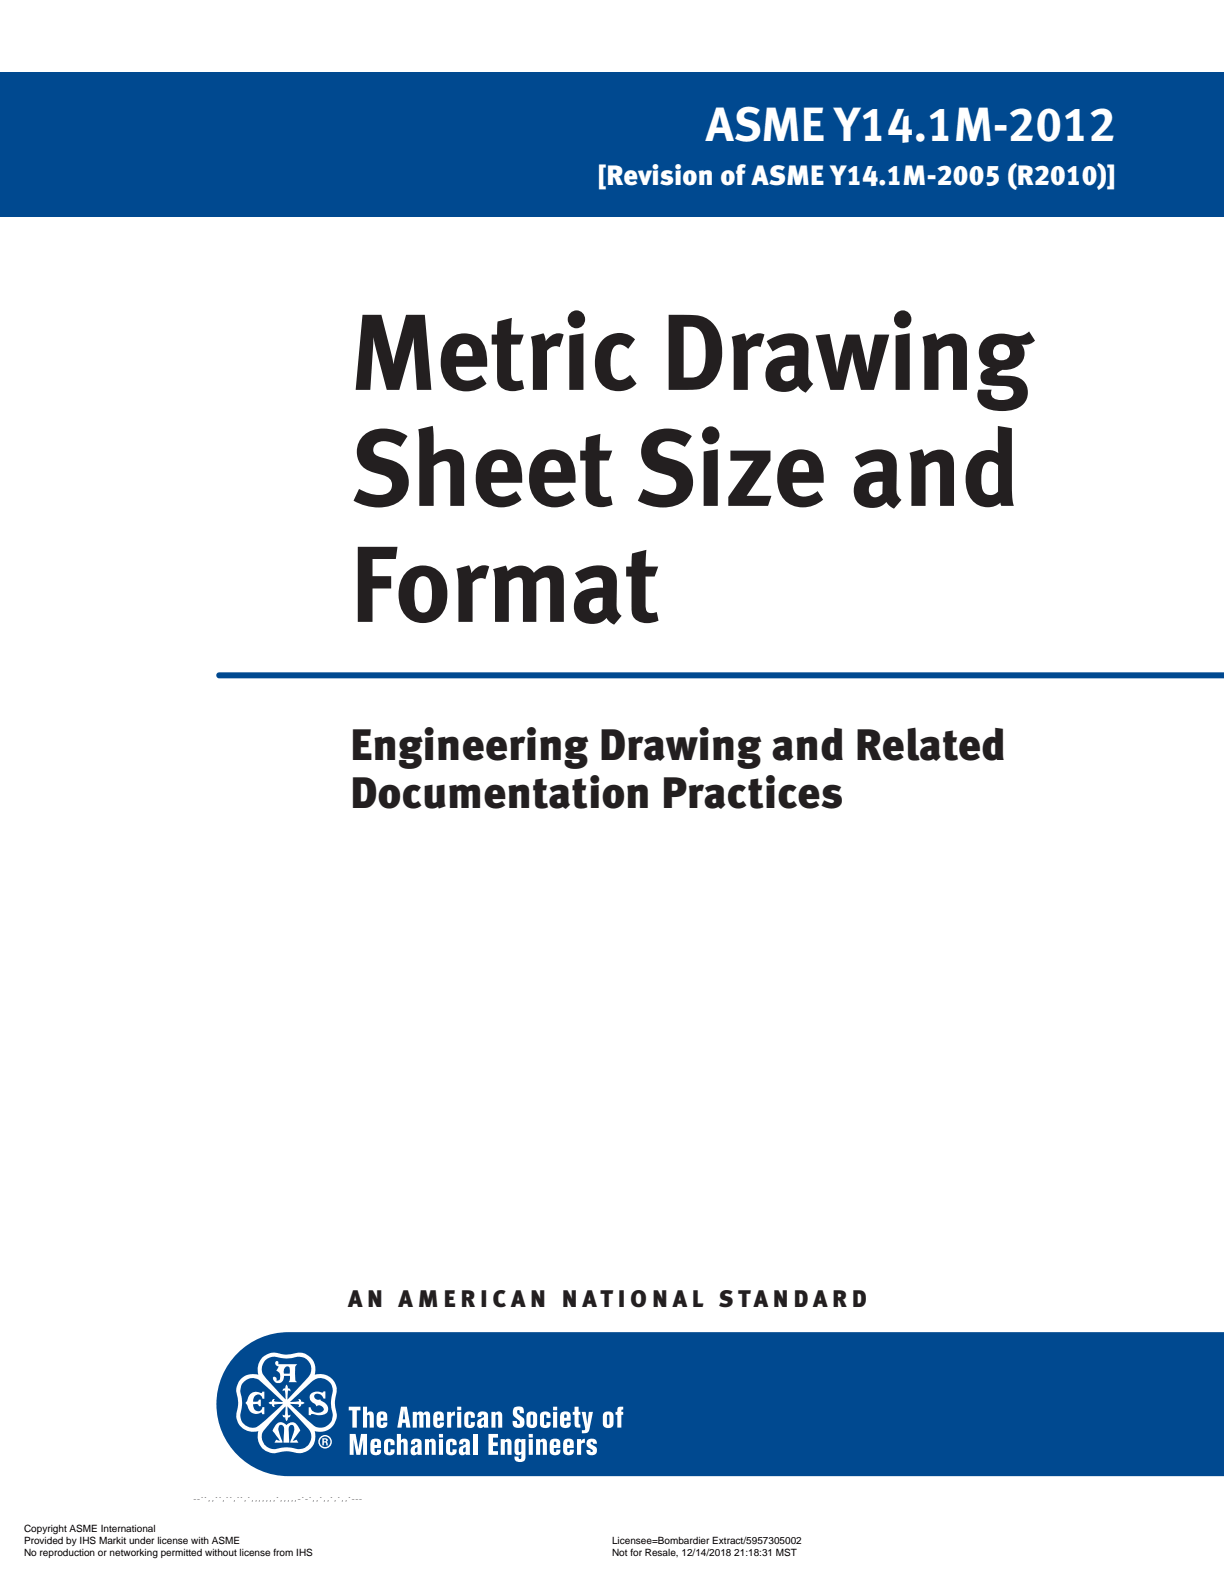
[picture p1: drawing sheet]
<svg xmlns="http://www.w3.org/2000/svg" width="216mm" height="279mm" viewBox="0 0 216 279" stroke-linecap="round" stroke-linejoin="round" font-family="sans-serif">
<g fill="#004990">
<path d="M38.4 118.7l177.5-.1v1.1h-177.2a.53 .53 0 0 1-.5-.4 .53 .53 0 0 1 .2-.6z"/>
<path d="M0 12.7h215.9v25.4h-215.9z"/>
<path d="M42.4 238.2a12.7 12.7 0 0 1 8.5-3.2h165v25.4h-165a12.7 12.7 0 0 1-11.9-8.2 12.7 12.7 0 0 1 3.4-14z"/>
</g>
<g fill="#fff">
<path d="M55 245.7a2.15 2.15 0 0 1 1.9-.1l.2-.2h.3v1.3h-.3a.94 .94 0 0 0-.7-.8 .94 .94 0 0 0-1 .3 .72 .72 0 0 0 1.1 .6l.1 .3a1.51 1.51 0 0 1 1.1 2 2.46 2.46 0 0 1-2.5 .3l-.4 .1v.1h-.3v-1.4h.3a1.31 1.31 0 0 0 1 1 1.31 1.31 0 0 0 1.3-.5 .82 .82 0 0 0-.5-.7 .82 .82 0 0 0-.8 .1l-.3-.5a1.1 1.1 0 0 1-.5-1.9z"/>
<path d="M44.2 245.9a1.85 1.85 0 0 1 1.9-.2l.2-.2h.3v1.2h-.3a.78 .78 0 0 0-.8-.8 .78 .78 0 0 0-.8 .7l-.1 .6h.3a.51 .51 0 0 0 .8-.3h.3v1.1h-.3l-.2-.3h-.9a.88 .88 0 0 0 .5 1.1 .88 .88 0 0 0 1.1-.3l.1-.3h.3v1.3h-.4l-.1-.3a1.56 1.56 0 0 1-2.5-1.3l-.3-.4v-.1z"/>
<path d="M48.9 251.1a1.2 1.2 0 0 1 1.6 .3 1.23 1.23 0 0 1 1.3-.5 1.23 1.23 0 0 1 .9 .9l.2 .6-1.3 1.8 .7-.3 .3 .6h-1.4l.1-.6a5.3 5.3 0 0 0 .5-2.3l-.2-.3a.82 .82 0 0 0-.7 1.2l.1 2h-1v-.9a3.3 3.3 0 0 0-.1-2.2 .59 .59 0 0 0-.7 .2 .59 .59 0 0 0-.1 .7l.7 2.2h-1.4l.3-.6 .7 .2-1.3-1.7z"/>
<path d="M61.5 248.1h2.1v.7h-.7v3h-.7v-3h-.7z"/>
<path d="M64 248.1h.7v1.2a.65 .65 0 0 1 .9-.3 .65 .65 0 0 1 .3 .8v2h-.7v-1.9a.25 .25 0 0 0-.2-.3 .25 .25 0 0 0-.3 .3v1.9h-.7z"/>
<path d="M72.8 249h.7v.3a.64 .64 0 0 1 .6-.3 .64 .64 0 0 1 .6 .3 .64 .64 0 0 1 .8-.3 .64 .64 0 0 1 .4 .8v2h-.8v-2a.23 .23 0 0 0-.2-.3 .23 .23 0 0 0-.2 .3v2h-.7v-2.1a.23 .23 0 0 0-.3-.2 .23 .23 0 0 0-.2 .3v2h-.7z"/>
<path d="M78.9 249h.7v.4l.2-.3 .5-.1v.7h-.4l-.3 .2v1.9h-.7z"/>
<path d="M82.1 249.2a.98 .98 0 0 1 1.2-.2 .98 .98 0 0 1 .5 1.1h-.8v-.3a.22 .22 0 0 0-.2-.3 .22 .22 0 0 0-.2 .3v1.3a.22 .22 0 0 0 .2 .3 .22 .22 0 0 0 .2-.3v-.3h.8a.94 .94 0 0 1-.9 1.1 .94 .94 0 0 1-1-.9v-1.4z"/>
<path d="M86.7 249h.7v.3a.65 .65 0 0 1 .8-.3 .65 .65 0 0 1 .4 .8v2h-.7v-2.1a.24 .24 0 0 0-.3-.2 .24 .24 0 0 0-.2 .3v2h-.7z"/>
<path d="M90.7 248.3a1.02 1.02 0 0 1 1.2-.2 1.02 1.02 0 0 1 .5 1.2h-.7v-.3a.26 .26 0 0 0-.4-.3 .26 .26 0 0 0-.1 .5l.9 .7a1.09 1.09 0 0 1-.2 2 1.09 1.09 0 0 1-1.5-1.3h.8l.1 .6a.26 .26 0 0 0 .3 0 .26 .26 0 0 0 .1-.2v-.3l-.3-.3a1.39 1.39 0 0 1-.7-2.1z"/>
<path d="M95.5 249.2a.98 .98 0 0 1 1.1-.2 .98 .98 0 0 1 .5 1.1h-.7v-.3a.22 .22 0 0 0-.2-.3 .22 .22 0 0 0-.2 .3v1.3a.22 .22 0 0 0 .2 .3 .22 .22 0 0 0 .2-.3v-.3h.7a.94 .94 0 0 1-.8 1.1 .94 .94 0 0 1-1.1-.9l.1-1.4z"/>
<path d="M101.3 248.1h.8v.9h.3v.6h-.3v1.5l.3 .2v.5l-.8-.1-.2-.3-.1-1.8h-.3v-.6h.3z"/>
<path d="M102.6 249h.7l.3 2.2 .3-2.2h.7l-.6 2.9a.98 .98 0 0 1-1.4 .9v-.5h.5l.1-.3z"/>
<path d="M109 248.2l.9-.1v.5l-.3 .2v.2h.3v.6h-.3v2.2h-.7v-2.2h-.3v-.6h.3z"/>
<path d="M61.7 252.9h1l.5 2.8 .5-2.8h1v3.7h-.7l.1-2.7-.6 2.7h-.6l-.5-2.7v2.7h-.7z"/>
<path d="M68 254a.98 .98 0 0 1 1.1-.2 .98 .98 0 0 1 .5 1.1h-.7v-.3a.22 .22 0 0 0-.2-.3 .22 .22 0 0 0-.2 .3v1.3a.22 .22 0 0 0 .2 .3 .22 .22 0 0 0 .2-.3v-.3h.7a.94 .94 0 0 1-.8 1.1 .94 .94 0 0 1-1.1-.9l.1-1.4z"/>
<path d="M70 252.9h.7v1.2a.65 .65 0 0 1 .9-.3 .65 .65 0 0 1 .3 .8v2h-.7v-1.9a.25 .25 0 0 0-.2-.3 .25 .25 0 0 0-.3 .3v1.9h-.7z"/>
<path d="M74.9 253.8h.8v.3a.65 .65 0 0 1 .8-.3 .65 .65 0 0 1 .4 .8v2h-.8v-2.1a.24 .24 0 0 0-.2-.2 .24 .24 0 0 0-.2 .3v2h-.8z"/>
<path d="M78.9 254a.98 .98 0 0 1 1.2-.2 .98 .98 0 0 1 .4 1.1h-.7v-.3a.22 .22 0 0 0-.2-.3 .22 .22 0 0 0-.2 .3v1.3a.22 .22 0 0 0 .2 .3 .22 .22 0 0 0 .2-.3v-.3h.7a.94 .94 0 0 1-.8 1.1 .94 .94 0 0 1-1-.9v-1.4z"/>
<path d="M83.5 252.9h.7v3.7h-.7z"/>
<path d="M86.2 252.9h1.6v.7h-.8v.8h.8v.7h-.8v.9h.8v.6h-1.6z"/>
<path d="M88.3 253.8h.7v.3a.65 .65 0 0 1 .9-.3 .65 .65 0 0 1 .3 .8v2h-.7v-2.1a.24 .24 0 0 0-.3-.2 .24 .24 0 0 0-.2 .3v2h-.7z"/>
<path d="M94.6 253.8h.7v.3a.65 .65 0 0 1 .8-.3 .65 .65 0 0 1 .4 .8v2h-.7v-2.1a.24 .24 0 0 0-.3-.2 .24 .24 0 0 0-.2 .3v2h-.7z"/>
<path d="M101.8 253.8h.7v.4l.2-.3 .5-.1v.7h-.4l-.3 .2v1.9h-.7z"/>
<path d="M103.7 253.9a.93 .93 0 0 1 1-.1 .93 .93 0 0 1 .6 .9h-.7v-.3l-.2-.1-.2 .2 .3 .4a.95 .95 0 0 1 .7 1.4 .96 .96 0 0 1-1.1 .4 .96 .96 0 0 1-.7-.9h.7a.25 .25 0 0 0 .2 .3 .25 .25 0 0 0 .3-.2 .25 .25 0 0 0-.3-.3 1.02 1.02 0 0 1-.6-1.7z"/>
<path d="M3.7 268.8v2z"/>
<path d="M3.7 270.9v2z"/>
<path d="M107.4 268.8v2z"/>
<path d="M107.4 270.9v2z"/>
<path d="M107.4 273v2z"/>
<path d="M3.7 273v2z"/>
<path d="M33.8 263.8v1.2z"/>
<path d="M51.1 247.3l3.2-3a2.59 2.59 0 0 1 3.5-.8 2.47 2.47 0 0 1 .7 3 8.4 8.4 0 0 0 .2 3.2 2.17 2.17 0 0 1-1.5 2 2.17 2.17 0 0 1-2.4-.7l-3.7-3.4 1.5 .1 .2 .1-.2 .4h.1l.4-.2v-.3l.6-.2a.43 .43 0 0 0-.6-.2v-.3l-.5-.2 .1 .4zM50.4 248.1l-.1 .7a.68 .68 0 0 1-.2 .9l-.3-.2 .1 .3 .4 .2 .1 .5 .2 .1 .2-.5 .4-.3v-.3l-.3 .2-.1-.2-.1-1.4 3.2 3.4a2.26 2.26 0 0 1 .8 3 2.26 2.26 0 0 1-3 .9 6.6 6.6 0 0 0-3.2 .2 2.17 2.17 0 0 1-2.2-1.4 2.17 2.17 0 0 1 .7-2.5zM43.1 243.7a2.15 2.15 0 0 1 3.2 .2l3.6 3.4-1.4-.1-.2-.1 .2-.3h-.1l-.4 .2v.3l-.6 .1 .2 .2 .4 .1v.3l.2 .2h.3l-.1-.5 1.5-.1-3.1 2.9a3.6 3.6 0 0 1-2.2 1.3 2.25 2.25 0 0 1-2-3.1 7.3 7.3 0 0 0-.2-3.5l.2-.9zM47 239.8a2.77 2.77 0 0 1 2.6-.3 8.4 8.4 0 0 0 3.2-.2 2.21 2.21 0 0 1 2 1.6 2.21 2.21 0 0 1-.8 2.4l-3.3 3.6 .1-1.5 .1-.2 .3 .2v-.3l-.5-.2-.1-.6-.2 .1-.1 .5-.4 .2-.1 .3 .3-.2 .2 .1 .1 1.6-3.3-3.6a2.23 2.23 0 0 1-.1-3.5zM46.3 239.4a3.2 3.2 0 0 0-.7 3.1 2.95 2.95 0 0 0-3.1 .8 2.95 2.95 0 0 0-.6 3.1l.1 1-.1 .9a3 3 0 0 0 .5 3.3 3 3 0 0 0 3.2 .8 3 3 0 0 0 .9 3.2 3 3 0 0 0 3.3 .5h1.6a3 3 0 0 0 3.2-.5 3 3 0 0 0 .9-3.2 3.1 3.1 0 0 0 3.2-.9 3.1 3.1 0 0 0 .4-3.3l.1-1.6a3 3 0 0 0-.5-3.3 3 3 0 0 0-3.2-.8 2.98 2.98 0 0 0-.8-3.1 2.98 2.98 0 0 0-3.1-.6 5.6 5.6 0 0 1-3.1-.2 3.3 3.3 0 0 0-2.2 .8z"/>
<path d="M56.1 254.3a1.2 1.2 0 0 0 2.4 0 1.2 1.2 0 0 0-2.4 0zM56.4 254.3a.95 .95 0 0 1 1.9 0 .95 .95 0 0 1-1.9 0z"/>
<path d="M56.9 253.7v1.2h.2v-.5l.4 .1 .1 .4h.3l-.1-.4-.2-.2 .2-.1v-.4zM57.1 253.9h.4v.3h-.4z"/>
<path d="M50.3 241.2l.3-.2 .3 .1a1.41 1.41 0 0 1 .2 1.2h-1l-.1-.6zM48.7 240.1a.55 .55 0 0 0-.1 .6 .55 .55 0 0 0 .6 .3l-.4 .7a1.11 1.11 0 0 1 .4 1.8h-.4a.43 .43 0 0 0-.1-.5 .43 .43 0 0 0-.5-.1 .94 .94 0 0 0 .8 1.1 .94 .94 0 0 0 1.1-.9v-.4h1v.8l-.2 .3h1.5l-.3-.3-.1-1.5a1.21 1.21 0 0 1 .4-1.4h-3.3v-.4l-.1-.1z"/>
<path d="M67.3 249.5l-.1 .6h.4v-.6zM66.6 249.2a.96 .96 0 0 1 1-.3 .96 .96 0 0 1 .7 .9v.8h-1.1v.5a.23 .23 0 0 0 .2 .2 .23 .23 0 0 0 .2-.2v-.2h.7a.96 .96 0 0 1-1 1 .96 .96 0 0 1-.9-1.1 2.29 2.29 0 0 1 .2-1.6z"/>
<path d="M71.3 248.7l-.3 1.7h.5zM70.7 248.1h1.1l.6 3.7h-.7l-.2-.8h-.6l-.1 .8h-.7z"/>
<path d="M77.2 249.5l-.1 .6h.5l-.1-.6zM76.6 249.2a.96 .96 0 0 1 1-.3 .96 .96 0 0 1 .7 .9v.8h-1.2v.5a.23 .23 0 0 0 .3 .2 .23 .23 0 0 0 .2-.2v-.2h.7a.96 .96 0 0 1-1 1 .96 .96 0 0 1-.9-1.1 2.29 2.29 0 0 1 .2-1.6z"/>
<path d="M80.6 249h.8v2.8h-.8zM80.6 248.1h.8v.7h-.8z"/>
<path d="M85 250.6l-.1 .2a.34 .34 0 0 0-.1 .4 .34 .34 0 0 0 .4 .2l.2-.3v-.7zM84.4 249.2a.97 .97 0 0 1 1.1-.2 .97 .97 0 0 1 .6 .8l.1 2h-.8v-.2a.71 .71 0 0 1-1 .2 .71 .71 0 0 1-.2-1 1.79 1.79 0 0 1 1.2-.8v-.3l-.3-.2-.2 .1v.4h-.7l.1-.5z"/>
<path d="M93.7 249.6l-.1 .3v1.3a.24 .24 0 0 0 .3 .1 .24 .24 0 0 0 .1-.3v-1.4zM93.1 249.2a.98 .98 0 0 1 1.1-.2 .98 .98 0 0 1 .5 .9v1a.94 .94 0 0 1-.9 1 .94 .94 0 0 1-.9-1v-1.3z"/>
<path d="M97.6 249h.7v2.8h-.7zM97.6 248.1h.7v.7h-.7z"/>
<path d="M99.6 249.5l-.1 .6h.5l-.1-.6zM99 249.2a.96 .96 0 0 1 1-.3 .96 .96 0 0 1 .6 .9l.1 .8h-1.2v.5a.23 .23 0 0 0 .3 .2 .23 .23 0 0 0 .2-.2v-.2h.7a.96 .96 0 0 1-1 1 .96 .96 0 0 1-.9-1.1 2.29 2.29 0 0 1 .2-1.6z"/>
<path d="M107.2 249.6l-.2 .3 .1 1.3a.24 .24 0 0 0 .3 .1 .24 .24 0 0 0 .1-.3v-1.4zM106.6 249.2a.98 .98 0 0 1 1-.2 .98 .98 0 0 1 .6 .9v1a.94 .94 0 0 1-.9 1 .94 .94 0 0 1-1-1l.1-1.3z"/>
<path d="M66.2 254.3l-.1 .6h.4v-.6zM65.5 254a.96 .96 0 0 1 1.1-.3 .96 .96 0 0 1 .6 .9v.8h-1.1v.5a.23 .23 0 0 0 .2 .2 .23 .23 0 0 0 .2-.2v-.2h.7a.96 .96 0 0 1-1 1 .96 .96 0 0 1-.9-1.1 2.29 2.29 0 0 1 .2-1.6z"/>
<path d="M73.3 255.4l-.1 .2a.34 .34 0 0 0-.1 .4 .34 .34 0 0 0 .3 .2l.2-.3v-.7zM72.7 254a.97 .97 0 0 1 1-.2 .97 .97 0 0 1 .7 .8l.1 2h-.9v-.2a.71 .71 0 0 1-1 .2 .71 .71 0 0 1-.1-1 1.79 1.79 0 0 1 1.1-.8v-.3l-.2-.2-.2 .1v.4h-.7v-.5z"/>
<path d="M77.4 253.8h.7v2.8h-.7zM77.4 252.9h.7v.7h-.7z"/>
<path d="M81.8 255.4l-.1 .2a.34 .34 0 0 0-.1 .4 .34 .34 0 0 0 .4 .2l.1-.3 .1-.7zM81.2 254a.97 .97 0 0 1 1.1-.2 .97 .97 0 0 1 .6 .8l.1 2h-.8v-.2a.71 .71 0 0 1-1 .2 .71 .71 0 0 1-.2-1 1.79 1.79 0 0 1 1.2-.8l-.1-.3-.2-.2-.2 .1v.4h-.7v-.5z"/>
<path d="M91.6 254.4l-.1 .3v1.2l.2 .2 .3-.2v-1.3a.24 .24 0 0 0-.1-.2 .24 .24 0 0 0-.3 0zM90.9 253.9a.68 .68 0 0 1 1.1 .2v-.3h.7v3a.98 .98 0 0 1-.9 1.1 .98 .98 0 0 1-1.1-.8l.1-.2h.7a.28 .28 0 0 0 .1 .5 .28 .28 0 0 0 .4-.4v-.6a.66 .66 0 0 1-.9 .2 .66 .66 0 0 1-.3-.7v-1.5z"/>
<path d="M93.3 253.8h.7v2.8h-.7zM93.3 252.9h.7v.7h-.7z"/>
<path d="M97.8 254.3l-.1 .6h.4v-.6zM97.2 254a.96 .96 0 0 1 1-.3 .96 .96 0 0 1 .6 .9v.8h-1.1v.5a.23 .23 0 0 0 .3 .2 .23 .23 0 0 0 .1-.2v-.2h.8a.96 .96 0 0 1-1.1 1 .96 .96 0 0 1-.8-1.1 2.29 2.29 0 0 1 .2-1.6z"/>
<path d="M100.2 254.3l-.1 .6h.4v-.6zM99.5 254a.96 .96 0 0 1 1-.3 .96 .96 0 0 1 .7 .9v.8h-1.1v.5a.23 .23 0 0 0 .2 .2 .23 .23 0 0 0 .2-.2v-.2h.7a.96 .96 0 0 1-1 1 .96 .96 0 0 1-.9-1.1 2.29 2.29 0 0 1 .2-1.6z"/>
</g>
<g font-size="19.1" fill="#231f20">
<text x="61.8" y="68.8">Metric Drawing</text>
<text x="61.8" y="89.2">Sheet Size and</text>
<text x="61.8" y="109.7">Format</text>
</g>
<text font-size="8.5" fill="#fff" x="124.5" y="24.9">ASME Y14.1M-2012</text>
<g font-size="7.8" fill="#231f20">
<text x="61.8" y="134.1">Engineering Drawing and Related</text>
<text x="61.8" y="142.5">Documentation Practices</text>
</g>
<text font-size="4.9" fill="#fff" x="105.4" y="32.6">[Revision of ASME Y14.1M-2005 (R2010)]</text>
<text font-size="4.2" fill="#231f20" x="61.4" y="230.5">A N A M E R I C A N N AT I O N A L S TA N D A R D</text>
<g font-size="1.8">
<text x="4.2" y="270.2">Copyright ASME International</text>
<text x="4.2" y="272.3">Provided by IHS Markit under license with ASME</text>
<text x="4.2" y="274.5">No reproduction or networking permitted without license from IHS</text>
<text x="107.9" y="272.3">Licensee=Bombardier Extract/5957305002</text>
<text x="107.9" y="274.5">Not for Resale, 12/14/2018 21:18:31 MST</text>
</g>
<text font-size="1.1" x="34.1" y="264.7">--``,,``,``,``,`,,,,,,,`,,,,,-`-`,,`,,`,`,,`---</text>
</svg>
